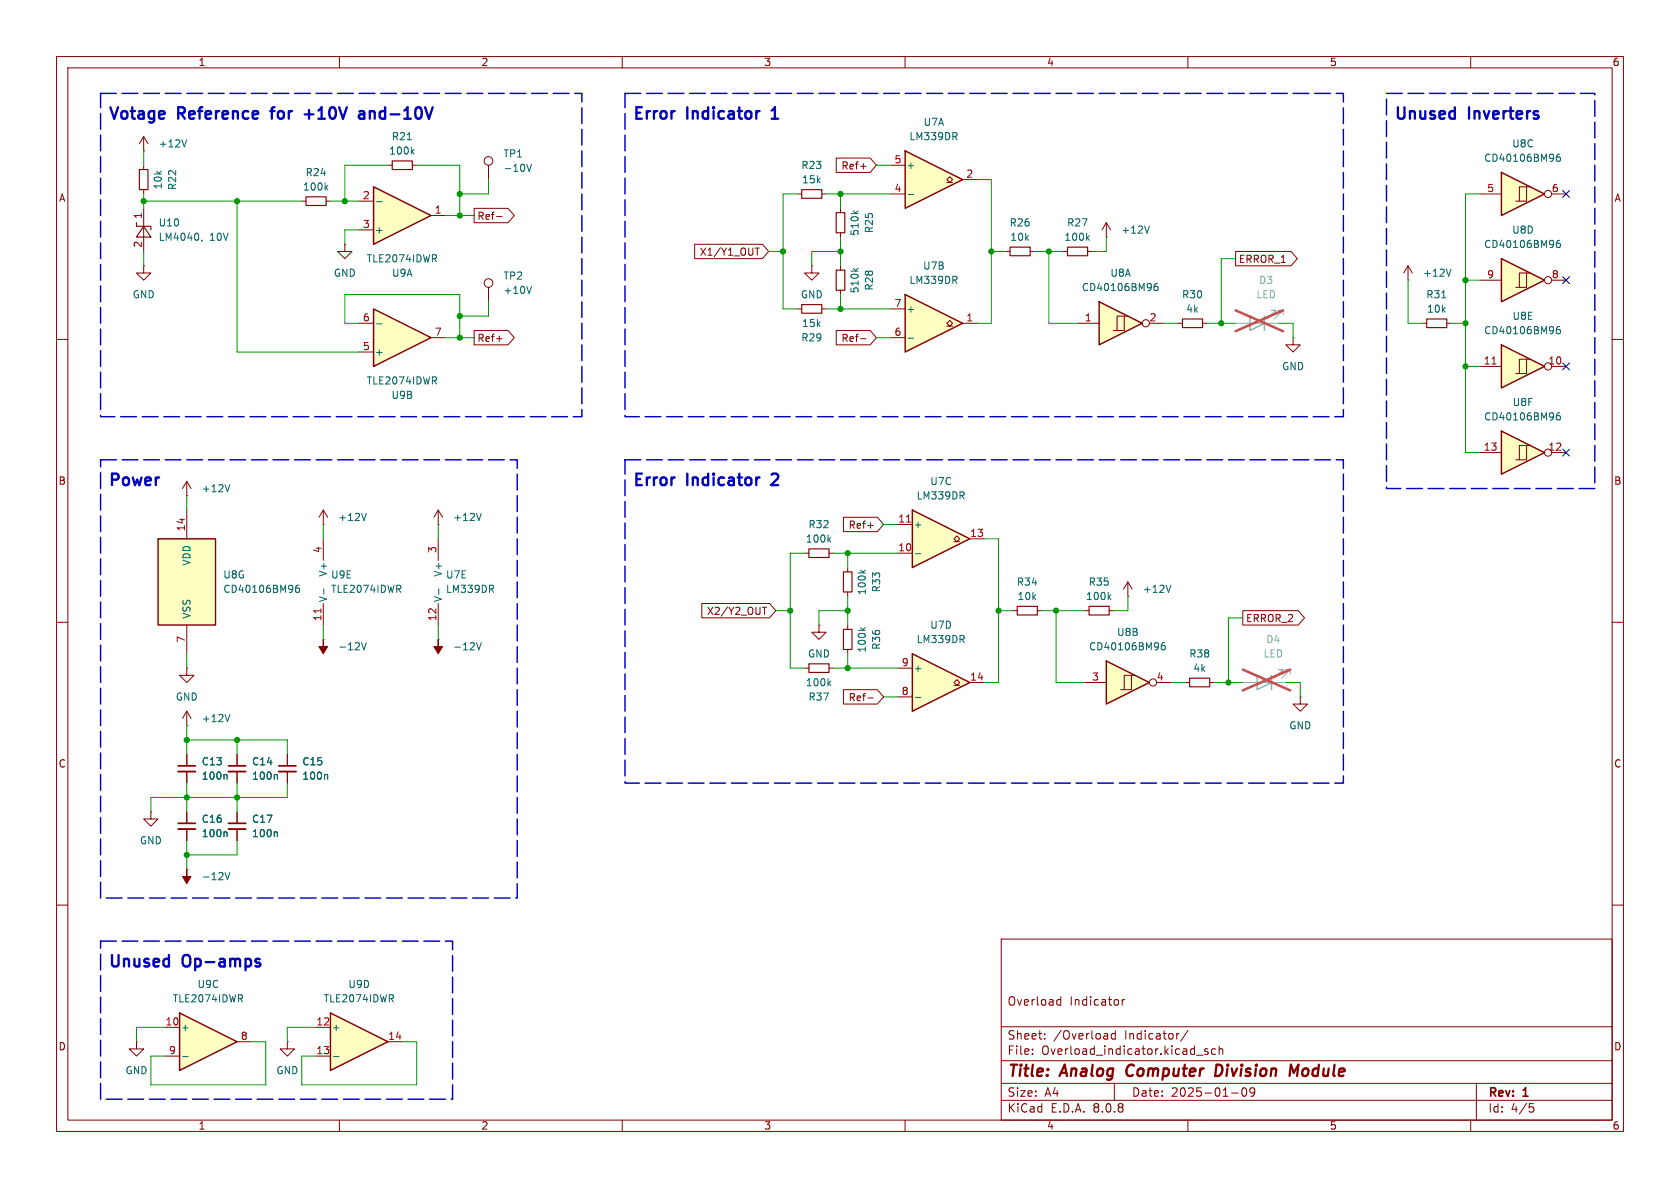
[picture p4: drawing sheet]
<svg xmlns="http://www.w3.org/2000/svg" width="297mm" height="210mm" viewBox="0 0 297 210" stroke-linecap="round" stroke-linejoin="round" font-family="sans-serif">
<g fill="none" stroke="#840000" stroke-width=".18">
<path d="M10 10h277v190h-277zM12 12h273v186h-273zM60 10v2M110 10v2M160 10v2M210 10v2M260 10v2M10 60h2M285 60h2M10 110h2M285 110h2M10 160h2"/>
<path d="M177 166h108v32h-108zM187 177.6h.5M187 176.8h.5M187.5 176.2v1.5M198.4 176.7v1M198.8 176.7l-.3 .1-.1 .2M285 160h2M60 198v2M110 198v2M160 198v2M177 194.5h108M177 191.5h108"/>
<path d="M177 187.5h108M177 181.5h108M182.5 186.3v.1M182.5 185.5v.1M184.7 183.6v.1M184.7 182.8v.1M197 191.5v3M197.2 182.2v1.5M197.2 182.8l-.5-.1-.2 .3v.4l.1 .2h.6M208.5 182.7l-.3 .1M210 198v2M210 182.1l-1.3 2"/>
<path d="M211.5 186.5h1.2M213.5 185.5l-.3-.1-.2 .2v.2l.5 .2v.3h-.5M214.9 185.5l-.4-.1-.3 .3v.4l.1 .2h.6M215.5 185.5l.2-.1 .4 .1 .1 .9M215.5 184.9v1.5M217.7 193.2h1.2M219.7 192.4l.2-.1a.81 .81 0 0 1 .6 .6 .81 .81 0 0 1-.3 .8l-.2 .1a.81 .81 0 0 1-.3-1.4zM221.8 192.9l-.3 .3h-.3l-.2-.3 .1-.5 .4-.1 .2 .1a.99 .99 0 0 1-.3 1.4h-.3M260 198v2M261 191.5v6.5M270.4 195.1h.7M270.5 195.7h.4l.3 .3-.2 .5-.5 .1"/>
</g>
<path d="M199.4 188.5a1.27 1.27 0 0 0 0 1.6M215.8 188.3l-.7-.1-.3 2h.5l.5-.3M228.2 188.2l.5 1.4 .9-1.4-.3 2" fill="none" stroke="#840000" stroke-width=".4"/>
<path d="M58.4 179.1l10.2 5.1-10.2 5z" fill="#ffffc2"/>
<path d="M58.4 179.1l10.2 5.1-10.2 5z" fill="none" stroke="#840000" stroke-width=".25"/>
<path d="M248.9 49.5h.1M248.9 47l-.7 1.3M248.9 47v2.5M248.9 47l.8 1.3M55.9 181.6h2.5M55.9 186.7h2.5M68.6 184.2h2.5" fill="none" stroke="#840000" stroke-width=".18"/>
<path d="M256.5 47.6l-.4 1.2M58.9 186.8h1" fill="none" stroke="#006464" stroke-width=".18"/>
<path d="M265.4 61l7.6 3.8-7.6 3.8z" fill="#ffffc2"/>
<g fill="none" stroke="#840000" stroke-width=".18">
<path d="M261.6 64.8h3.8M269.9 63.5h-1.3v2.5M270.5 63.5h-.6v2.5h-1.9M274.3 64.8h2.6"/>
<circle cx="273.7" cy="64.8" r=".63"/>
</g>
<path d="M265.4 61l7.6 3.8-7.6 3.8z" fill="none" stroke="#840000" stroke-width=".25"/>
<path d="M263.8 64.4h.7" fill="none" stroke="#a90000" stroke-width=".18"/>
<path d="M275.7 57.7l-.3 .1a.86 .86 0 0 0 0 1.2l.4-.1 .1-.4-.3-.3-.3 .1-.2 .2" fill="none" stroke="#006464" stroke-width=".18"/>
<path d="M265.4 76.2l7.6 3.8-7.6 3.8z" fill="#ffffc2"/>
<g fill="none" stroke="#840000" stroke-width=".18">
<path d="M251.5 57.2h.7M255.8 57.2h.7M269.9 78.7h-1.3v2.6M270.5 78.7h-.6v2.6h-1.9M261.6 80h3.8M274.3 80h2.6"/>
<circle cx="273.7" cy="80" r=".63"/>
</g>
<path d="M265.4 76.2l7.6 3.8-7.6 3.8z" fill="none" stroke="#840000" stroke-width=".25"/>
<path d="M254.9 52.6h.7M275.7 73h-.3a.86 .86 0 0 0 0 1.2l.4-.1 .1-.4-.3-.2h-.2l-.3 .2" fill="none" stroke="#006464" stroke-width=".18"/>
<path d="M252.2 56.4h3.6v1.5h-3.6z" fill="none" stroke="#840000" stroke-width=".2"/>
<path d="M265.4 30.5l7.6 3.8-7.6 3.8z" fill="#ffffc2"/>
<g fill="none" stroke="#840000" stroke-width=".18">
<path d="M261.6 34.3h3.8M269.9 33h-1.3v2.6M270.5 33h-.6v2.6h-1.9M274.3 34.3h2.6"/>
<circle cx="273.7" cy="34.3" r=".63"/>
</g>
<path d="M265.4 30.5l7.6 3.8-7.6 3.8z" fill="none" stroke="#840000" stroke-width=".25"/>
<path d="M275.7 27.2l-.3 .1a.86 .86 0 0 0 0 1.2l.4-.1 .1-.4-.3-.3-.3 .1-.2 .2" fill="none" stroke="#006464" stroke-width=".18"/>
<path d="M265.4 45.7l7.6 3.8-7.6 3.8z" fill="#ffffc2"/>
<g fill="none" stroke="#840000" stroke-width=".18">
<path d="M261.6 49.5h3.8M269.9 48.3h-1.3v2.5M270.5 48.3h-.6v2.5h-1.9M274.3 49.5h2.6M24.1 184.2v1.2h1.3l-1.3 1.3-1.2-1.3h1.2M24.1 184.2h.1"/>
<circle cx="273.7" cy="49.5" r=".63"/>
</g>
<path d="M265.4 45.7l7.6 3.8-7.6 3.8z" fill="none" stroke="#840000" stroke-width=".25"/>
<path d="M275.7 42.5l-.3 .1a.86 .86 0 0 0 0 1.2l.4-.2 .1-.4-.3-.2h-.3l-.2 .2" fill="none" stroke="#006464" stroke-width=".18"/>
<path d="M31.7 179.1l10.2 5.1-10.2 5z" fill="#ffffc2"/>
<path d="M31.7 179.1l10.2 5.1-10.2 5z" fill="none" stroke="#840000" stroke-width=".25"/>
<path d="M77.5 92.7h.1M77.5 90.2l-.8 1.2M77.5 90.2v2.5M77.5 90.2l.7 1.2M29.2 181.6h2.5M29.2 186.7h2.5M41.9 184.2h2.5M50.8 184.2v1.2h1.3l-1.3 1.3-1.3-1.3h1.3M50.8 184.2h.1" fill="none" stroke="#840000" stroke-width=".18"/>
<path d="M85.1 90.7l-.4 1.3M32.3 186.8h.9" fill="none" stroke="#006464" stroke-width=".18"/>
<path d="M161.3 115.6l10.1 5.1-10.1 5z" fill="#ffffc2"/>
<path d="M161.3 115.6l10.1 5.1-10.1 5z" fill="none" stroke="#840000" stroke-width=".25"/>
<path d="M158.7 118.1h2.6M158.7 123.2h2.6M168.7 121.2h.5l-.5-.5 .5-.6 .5 .6-.5 .5h.5M171.4 120.7h2.6M209.5 120.7h.8M213.9 120.7h.7M229.9 123.2v1.3h1.2l-1.2 1.2-1.3-1.2h1.3M229.9 123.2h.1M41.9 143.5v2M41.9 146.6v2" fill="none" stroke="#840000" stroke-width=".18"/>
<path d="M161.8 123.3h1M48.9 147.1l.1 .1v.7" fill="none" stroke="#006464" stroke-width=".18"/>
<path d="M40.4 146.6h3" fill="none" stroke="#840000" stroke-width=".33"/>
<path d="M40.4 145.5h3" fill="none" stroke="#840000" stroke-width=".3"/>
<path d="M210.3 119.9h3.6v1.5h-3.6z" fill="none" stroke="#840000" stroke-width=".2"/>
<path d="M195.6 116.8l7.6 3.9-7.6 3.8z" fill="#ffffc2"/>
<g fill="none" stroke="#840000" stroke-width=".18">
<path d="M200 119.4h-1.2v2.5M200.7 119.4h-.7v2.5h-1.9M191.8 120.7h3.8M204.5 120.7h2.5M26.7 143.5v1.3h1.2l-1.2 1.3-1.3-1.3h1.3M26.7 143.5h.1M33 153.7h.1M33 143.5v2M33 146.6v2"/>
<circle cx="203.8" cy="120.6" r=".63"/>
</g>
<path d="M195.6 116.8l7.6 3.9-7.6 3.8z" fill="none" stroke="#840000" stroke-width=".25"/>
<path d="M205.9 113.6l-.4 .1a.86 .86 0 0 0 0 1.2l.5-.1v-.5l-.2-.2-.4 .1-.1 .1M39.8 154.2l.4 1.3 .4-1.3M40 147.1l.1 .1v.7" fill="none" stroke="#006464" stroke-width=".18"/>
<path d="M222.2 119.4l2.6 1.3-2.6 1.2zM224.8 119.4v2.5" fill="none" stroke="#9c9b98" stroke-width=".25"/>
<path d="M226.8 119.1v-.7h-.7h.7l-1.5 1.5M228.1 119.1v-.7h-.8h.8l-1.5 1.5M219.7 120.7h7.6" fill="none" stroke="#9c9b98" stroke-width=".18"/>
<path d="M219.7 118.4l8.4 3.6M228.1 118.4l-8.4 3.6" fill="none" stroke="#e65255" stroke-width=".46"/>
<path d="M33 153.7v1.2h.8l-.8 1.3-.7-1.3h.7z" fill="#840000" stroke="#840000" stroke-width=".18"/>
<path d="M31.5 146.6h3" fill="none" stroke="#840000" stroke-width=".33"/>
<path d="M31.5 145.5h3" fill="none" stroke="#840000" stroke-width=".3"/>
<path d="M27.9 95.3h10.2v15.2h-10.2z" fill="#ffffc2"/>
<path d="M27.9 95.3h10.2v15.2h-10.2z" fill="none" stroke="#840000" stroke-width=".25"/>
<path d="M208.3 57.2h.7M212.6 57.2h.8M33 90.2v5.1M33 110.5v5.1" fill="none" stroke="#840000" stroke-width=".18"/>
<path d="M52.8 103.4l-.3 .1a.86 .86 0 0 0 0 1.2l.4-.1 .1-.4-.3-.3h-.2l-.3 .3" fill="none" stroke="#006464" stroke-width=".18"/>
<path d="M209 56.4h3.6v1.5h-3.6z" fill="none" stroke="#840000" stroke-width=".2"/>
<path d="M194.3 53.3l7.6 3.9-7.6 3.8z" fill="#ffffc2"/>
<g fill="none" stroke="#840000" stroke-width=".18">
<path d="M25.4 36.8v7.7M25.4 29.2v.8M25.4 33.5v.8M53.3 35.6h.8M57.7 35.6h.7M195.6 39.4l-.8 1.2M195.6 39.4v2.5M195.6 39.4l.7 1.2M25.4 47v1.3h1.3l-1.3 1.2-1.3-1.2h1.3M25.4 47h.1M61 43.2v1.3h1.2l-1.2 1.2-1.3-1.2h1.3M61 43.2h.1"/>
<path d="M177.8 44.5h.8M182.1 44.5h.8M190.5 57.2h3.8M195.6 41.9h.1M198.8 55.9h-1.3v2.5M199.4 55.9h-.6v2.5h-2M203.2 57.2h2.5M33 87.6h.1M33 85.1l-.7 1.3M33 85.1v2.5M33 85.1l.8 1.3M57.1 92.7h.1"/>
<path d="M57.1 90.2v2.5M57.1 95.3v3.8M57.1 90.2l-.7 1.2M57.1 90.2l.8 1.2M77.5 95.3v3.8M142.2 97.8h.8M146.6 97.8h.7M33 118.1v1.3h1.3l-1.3 1.3-1.3-1.3h1.3M33 118.1h.1M57.1 113h.1M57.1 106.7v3.8M77.5 113h.1"/>
<path d="M77.5 106.7v3.8M142.2 118.1h.8M144.8 110.5v1.3h1.2l-1.2 1.2-1.3-1.2h1.3M144.8 110.5h.1M146.6 118.1h.7M179.1 108h.7M183.4 108h.7M191.8 108h.7M196.1 108h.7M199.4 105.4h.1M199.4 102.9l-.8 1.2M199.4 102.9v2.5"/>
<path d="M199.4 102.9l.8 1.2M33 128.3h.1M33 125.7v2.6M33 133.4v2M33 136.4v2M33 125.7l-.7 1.3M33 125.7l.8 1.3M41.9 133.4v2M41.9 136.4v2M50.8 133.4v2M50.8 136.4v2"/>
<circle cx="202.6" cy="57.1" r=".63"/>
</g>
<path d="M194.3 53.3l7.6 3.9-7.6 3.8z" fill="none" stroke="#840000" stroke-width=".25"/>
<g fill="none" stroke="#006464" stroke-width=".18">
<path d="M57.6 33.1l.4 .5M58 32.8l-.5 .4M203.2 39.9l-.4 1.3M35.7 42.4l-.1 .3M204.6 50.1l-.3 .1a.86 .86 0 0 0 0 1.2l.4-.1v-.5l-.2-.2h-.2l-.3 .2M40.6 85.7l-.4 1.2M64.8 90.7l-.5 1.3M146.5 95.3l.4 .5M146.9 95l-.5 .5M57.2 104.1v1M63.9 113.6l.4 1.3 .5-1.3M77.6 104.1v1"/>
<path d="M84.2 113.6l.5 1.3 .4-1.3M196 105.5l.4 .5M196.4 105.1l-.5 .5M207 103.4l-.4 1.3M40 136.9l.1 .2v.6M40.6 126.3l-.4 1.3M48.9 136.9l.1 .2v.6M57.7 136.9l.2 .2v.6M146.5 120.7l.4 .5M146.9 120.4l-.5 .5"/>
</g>
<path d="M24.1 39.4v.6h2.6v.6M24.6 30h1.6v3.5h-1.6zM54.1 34.8h3.6v1.5h-3.6zM25.4 40l1.3 1.9h-2.6zM178.6 43.7h3.5v1.5h-3.5zM143 97h3.6v1.6h-3.6zM143 117.3h3.6v1.6h-3.6zM179.8 107.2h3.6v1.5h-3.6zM192.5 107.2h3.6v1.5h-3.6z" fill="none" stroke="#840000" stroke-width=".2"/>
<path d="M221 55.9l2.5 1.3-2.5 1.2zM223.5 55.9v2.5" fill="none" stroke="#9c9b98" stroke-width=".25"/>
<path d="M218.4 57.2h7.7M225.6 55.6v-.7h-.8h.8l-1.6 1.5M226.8 55.6v-.7h-.7h.7l-1.5 1.5" fill="none" stroke="#9c9b98" stroke-width=".18"/>
<path d="M218.4 54.9l8.4 3.6M226.8 54.9l-8.4 3.6" fill="none" stroke="#e65255" stroke-width=".46"/>
<path d="M31.5 136.4h3M40.4 136.4h3M49.3 136.4h3" fill="none" stroke="#840000" stroke-width=".33"/>
<path d="M31.5 135.4h3M40.4 135.4h3M49.3 135.4h3" fill="none" stroke="#840000" stroke-width=".3"/>
<path d="M56.7 107.6v.7" fill="none" stroke="#a90000" stroke-width=".18"/>
<g fill="#840000" stroke="#840000" stroke-width=".18">
<path d="M77.5 113v1.3h.7l-.7 1.3-.8-1.3h.8z"/>
<path d="M57.1 113v1.3h.8l-.8 1.3-.7-1.3h.7z"/>
</g>
<path d="M161.3 90.2l10.1 5.1-10.1 5z" fill="#ffffc2"/>
<path d="M161.3 90.2l10.1 5.1-10.1 5z" fill="none" stroke="#840000" stroke-width=".25"/>
<path d="M158.7 97.8h2.6M158.7 92.7h2.6M168.7 95.8h.5l-.5-.5 .5-.6 .5 .6-.5 .5h.5M171.4 95.3h2.6M149.9 110.5v.8M149.9 114.8v.8" fill="none" stroke="#840000" stroke-width=".18"/>
<path d="M161.8 97.9h1M152.1 110.9l.5 .5M153 110.9l-.5 .4" fill="none" stroke="#006464" stroke-width=".18"/>
<path d="M160.3 92.3h.7" fill="none" stroke="#a90000" stroke-width=".18"/>
<path d="M149.1 111.3h1.5v3.5h-1.5z" fill="none" stroke="#840000" stroke-width=".2"/>
<path d="M160 52.1l10.2 5.1-10.2 5z" fill="#ffffc2"/>
<path d="M160 52.1l10.2 5.1-10.2 5z" fill="none" stroke="#840000" stroke-width=".25"/>
<path d="M157.5 59.7h2.5M157.5 54.6h2.5M167.4 57.7h.5l-.5-.5 .5-.6 .5 .6-.5 .5h.5M170.2 57.2h2.5" fill="none" stroke="#840000" stroke-width=".18"/>
<path d="M160.5 59.8h1" fill="none" stroke="#006464" stroke-width=".18"/>
<path d="M160 26.7l10.2 5.1-10.2 5z" fill="#ffffc2"/>
<path d="M160 26.7l10.2 5.1-10.2 5z" fill="none" stroke="#840000" stroke-width=".25"/>
<g fill="none" stroke="#840000" stroke-width=".18">
<path d="M141 34.3h.7M145.3 34.3h.7M148.6 36.8v.8M157.5 34.3h2.5M157.5 29.2h2.5M167.4 32.3h.5l-.5-.5 .5-.6 .5 .6-.5 .5h.5M170.2 31.8h2.5M86.4 50.8v2.5M141 54.6h.7M143.5 47v1.3h1.3l-1.3 1.2-1.3-1.2h1.3M143.5 47h.1M145.3 54.6h.7"/>
<path d="M148.6 41.1v.8M148.6 47v.8M148.6 51.3v.8M149.9 100.3v.8M149.9 104.6v.8"/>
<circle cx="86.4" cy="50" r=".76"/>
</g>
<path d="M150.9 37.3l.4 .5M151.7 37.3l-.5 .3M160.5 34.4h1M94 50.6l-.5 1.3M150.9 47.4l.4 .5M151.7 47.4l-.5 .4M152.1 100.8l.5 .5M153 100.8l-.5 .3" fill="none" stroke="#006464" stroke-width=".18"/>
<path d="M141.7 33.5h3.6v1.6h-3.6zM147.8 37.6h1.6v3.5h-1.6zM141.7 53.8h3.6v1.6h-3.6zM147.8 47.8h1.6v3.5h-1.6zM149.1 101.1h1.5v3.5h-1.5z" fill="none" stroke="#840000" stroke-width=".2"/>
<path d="M66 33l10.2 5.1-10.2 5.1z" fill="#ffffc2"/>
<path d="M66 33l10.2 5.1-10.2 5.1z" fill="none" stroke="#840000" stroke-width=".25"/>
<g fill="none" stroke="#840000" stroke-width=".18">
<path d="M63.5 35.6h2.5M76.2 38.1h2.5M86.4 29.2v2.6M63.5 40.6h2.5"/>
<circle cx="86.4" cy="28.4" r=".76"/>
</g>
<path d="M66.6 35.7h.9M93.1 29l.4 1.3 .5-1.3" fill="none" stroke="#006464" stroke-width=".18"/>
<path d="M66 54.6l10.2 5.1-10.2 5.1z" fill="#ffffc2"/>
<path d="M66 54.6l10.2 5.1-10.2 5.1z" fill="none" stroke="#840000" stroke-width=".25"/>
<g fill="none" stroke="#840000" stroke-width=".18">
<path d="M25.4 26.7h.1M25.4 24.1l-.8 1.3M25.4 24.1v2.6M25.4 24.1l.8 1.3M68.6 29.2h.7M72.9 29.2h.8M83.8 36.8h6l1.1 1.3-1.1 1.3h-6zM87.8 38.3h1M147.8 27.9h6l1.1 1.3-1.1 1.3h-6zM152.1 29.4h1M63.5 57.2h2.5M76.2 59.7h2.5"/>
<path d="M83.8 58.4h6l1.1 1.3-1.1 1.3h-6zM87.8 59.9h1M122.8 43.2h12l1.1 1.3-1.1 1.2h-12zM133.5 43.9h.7M133.9 43.9v1.2M147.8 58.4h6l1.1 1.3-1.1 1.3h-6zM152.1 59.9h1M188 44.5h.7M192.3 44.5h.7M218.4 44.4h9.8l1.2 1.3-1.2 1.3h-9.8zM228.6 59.7v1.3h1.3l-1.3 1.2-1.3-1.2h1.3M228.6 59.7h.1"/>
<path d="M63.5 62.2h2.5M149.1 91.4h6l1.1 1.3-1.1 1.3h-6zM153.4 92.9h1M124.1 106.7h11.9l1.2 1.3-1.2 1.2h-11.9zM134.8 107.4h.7M135.1 107.4v1.2M219.7 107.9h9.8l1.1 1.3-1.1 1.3h-9.8zM33 133.4v2M33 136.4v2M41.9 133.4v2M41.9 136.4v2M50.8 133.4v2"/>
<path d="M50.8 136.4v2M149.1 121.9h6l1.1 1.3-1.1 1.3h-6zM153.4 123.4h1M33 143.5v2M33 146.6v2M41.9 143.5v2M41.9 146.6v2"/>
</g>
<path d="M33 24.7l-.4 1.3M72 24.7h.7M72.8 26.8l.4 .4M73.2 26.4l-.5 .5M66.6 57.2h.9M192.2 42l.4 .5M192.6 41.6l-.5 .5M40 136.9l.1 .2v.6M48.9 136.9l.1 .2v.6M57.7 136.9l.2 .2v.6M40 147.1l.1 .1v.7M48.9 147.1l.1 .1v.7" fill="none" stroke="#006464" stroke-width=".18"/>
<path d="M69.3 28.4h3.6v1.6h-3.6zM188.7 43.7h3.6v1.5h-3.6z" fill="none" stroke="#840000" stroke-width=".2"/>
<path d="M47.8 19.6h.7M54.6 19.4v1.6M63.5 19.7l.2-.1 .6 .1 .1 1.3M136.6 19.4l-.2 .1M53.9 20.2h1.5M64.4 20.1l-.7 .1a.4 .4 0 0 0-.3 .4 .4 .4 0 0 0 .3 .4l.7-.1M136.4 21h1.2M136.5 83.8l-.1 .1M137.5 84.6l-1.2 1.2h1.3M45.4 170.2l.5 .1 .1 .3-.3 .2h-.4M45.4 169.5l.5 .1" fill="none" stroke="#0000c2" stroke-width=".41"/>
<path d="M17.8 16.5h85.1v57.2h-85.1zM110.5 16.5h127v57.2h-127zM245.1 16.5h36.8v69.9h-36.8zM17.8 81.3h73.6v77.5h-73.6zM110.5 81.3h127v57.1h-127zM17.8 166.4h62.2v27.9h-62.2z" fill="none" stroke="#0000c2" stroke-width=".25" stroke-dasharray="2.8 1"/>
<g fill="none" stroke="#009600" stroke-width=".18">
<path d="M25.4 35.6h27.9M25.4 26.7v2.5M25.4 34.3v2.5M41.9 35.6v26.6h21.6M58.4 35.6h5.1M68.6 29.2h-7.6v6.4M73.7 29.2h7.6v8.9M78.7 38.1h5.1M86.4 31.8v2.5h-5.1M141 34.3h-2.6v20.3h2.6M146 34.3h11.5M148.6 34.3v2.5"/>
<path d="M154.9 29.2h2.6M172.7 31.8h2.6v25.4h-2.6M261.6 34.3h-2.5v45.7h2.5M25.4 44.5v2.5M63.5 57.2h-2.5v-5.1h20.3v7.6M63.5 40.6h-2.5v2.6M78.7 59.7h5.1M86.4 53.3v2.6h-5.1M135.9 44.5h2.5M146 54.6h11.5M148.6 41.9v5.1M148.6 52.1v2.5"/>
<path d="M148.6 44.5h-5.1v2.5M154.9 59.7h2.6M175.3 44.5h2.5M182.9 44.5h5.1M185.4 44.5v12.7h5.1M195.6 41.9v2.6h-2.6M205.7 57.2h2.6M213.4 57.2h5M218.4 45.7h-2.5v11.5M226.1 57.2h2.5v2.5M248.9 49.5v7.7h2.6M256.5 57.2h2.6"/>
<path d="M259.1 49.5h2.5M259.1 64.8h2.5M33 87.6v2.6M57.1 92.7v2.6M77.5 92.7v2.6M142.2 97.8h-2.5v20.3h2.5M147.3 97.8h11.4M149.9 97.8v2.5M156.2 92.7h2.5M174 95.3h2.5v25.4h-2.5M33 115.6v2.5M57.1 110.5v2.5"/>
<path d="M77.5 110.5v2.5M137.2 108h2.5M147.3 118.1h11.4M149.9 108h-5.1v2.5M149.9 105.4v5.1M149.9 115.6v2.5M176.5 108h2.6M184.1 108h7.7M186.7 108v12.7h5.1M199.4 105.4v2.6h-2.6M219.7 109.2h-2.5v11.5M33 128.3v5.1"/>
<path d="M33 138.4v5.1M33 130.8h17.8v2.6M41.9 130.8v2.6M41.9 138.4v5.1M50.8 138.4v2.6h-24.1v2.5M156.2 123.2h2.5M207 120.7h2.5M214.6 120.7h5.1M227.3 120.7h2.6v2.5M33 148.6v5.1M41.9 148.6v2.5h-8.9M29.2 181.6h-5.1v2.6"/>
<path d="M44.4 184.2h2.6v7.6h-20.3v-5.1h2.5M55.9 181.6h-5.1v2.6M71.1 184.2h2.6v7.6h-20.4v-5.1h2.6"/>
</g>
<path d="M276.3 33.7l1.2 1.2M277.5 33.7l-1.2 1.2M276.3 48.9l1.2 1.2M277.5 48.9l-1.2 1.2M276.3 64.2l1.2 1.2M276.3 79.4l1.2 1.2M277.5 64.2l-1.2 1.2M277.5 79.4l-1.2 1.2" fill="none" stroke="#000084" stroke-width=".18"/>
<g fill="#009600" stroke="#009600" stroke-width=".18">
<circle cx="61" cy="35.6" r=".46"/>
<circle cx="41.9" cy="35.6" r=".46"/>
<circle cx="25.4" cy="35.6" r=".46"/>
<circle cx="81.3" cy="38.1" r=".46"/>
<circle cx="81.3" cy="34.3" r=".46"/>
<circle cx="139.7" cy="108" r=".46"/>
<circle cx="81.3" cy="59.7" r=".46"/>
<circle cx="81.3" cy="55.9" r=".46"/>
<circle cx="138.4" cy="44.5" r=".46"/>
<circle cx="33" cy="151.1" r=".46"/>
<circle cx="33" cy="130.8" r=".46"/>
<circle cx="33" cy="141" r=".46"/>
<circle cx="41.9" cy="141" r=".46"/>
<circle cx="41.9" cy="130.8" r=".46"/>
<circle cx="186.7" cy="108" r=".46"/>
<circle cx="176.5" cy="108" r=".46"/>
<circle cx="217.2" cy="120.7" r=".46"/>
<circle cx="215.9" cy="57.2" r=".46"/>
<circle cx="149.9" cy="97.8" r=".46"/>
<circle cx="149.9" cy="108" r=".46"/>
<circle cx="148.6" cy="54.6" r=".46"/>
<circle cx="149.9" cy="118.1" r=".46"/>
<circle cx="148.6" cy="34.3" r=".46"/>
<circle cx="148.6" cy="44.5" r=".46"/>
<circle cx="185.4" cy="44.5" r=".46"/>
<circle cx="175.3" cy="44.5" r=".46"/>
<circle cx="259.1" cy="64.8" r=".46"/>
<circle cx="259.1" cy="49.5" r=".46"/>
<circle cx="259.1" cy="57.2" r=".46"/>
</g>
<g font-size="2.8" fill="#0000c2">
<text x="19" y="21.7">Votage</text>
<text x="31.6" y="21.7">Reference</text>
<text x="48.9" y="21.7">for</text>
<text x="55.5" y="21.7">+10V</text>
<text x="66" y="21.7">and-10V</text>
<text x="111.8" y="21.7">Error</text>
<text x="121.6" y="21.7">Indicator</text>
<text x="137.4" y="21.7">1</text>
<text x="246.4" y="21.7">Unused</text>
<text x="259.8" y="21.7">Inverters</text>
<text x="19" y="86.5">Power</text>
<text x="111.8" y="86.5">Error</text>
<text x="121.6" y="86.5">Indicator</text>
<text x="137.4" y="86.5">2</text>
<text x="19" y="171.6">Unused</text>
<text x="32.4" y="171.6">Op-amps</text>
</g>
<g font-size="2.8" fill="#840000">
<text x="178" y="190.9">Title:</text>
<text x="187.7" y="190.9">Analog</text>
<text x="200" y="190.9">Computer</text>
<text x="216.5" y="190.9">Division</text>
<text x="230.4" y="190.9">Module</text>
</g>
<g font-size="2.1" fill="#840000">
<text x="178" y="178">Overload</text>
<text x="189.1" y="178">Indicator</text>
<text x="178" y="184">Sheet:</text>
<text x="186.2" y="184">/Overload</text>
<text x="198.9" y="184">Indicator/</text>
<text x="178" y="186.7">File:</text>
<text x="184.1" y="186.7">Overload_indicator.kicad_sch</text>
<text x="178" y="196.9">KiCad</text>
<text x="178" y="194.1">Size:</text>
<text x="184.7" y="194.1">A4</text>
<text x="185.7" y="196.9">E.D.A.</text>
<text x="193.3" y="196.9">8.0.8</text>
<text x="200" y="194.1">Date:</text>
<text x="207" y="194.1">2025-01-09</text>
<text x="263" y="194.3">Rev:</text>
<text x="263" y="196.9">Id:</text>
<text x="267.1" y="196.9">4/5</text>
<text x="269.4" y="194.3">1</text>
</g>
<g font-size="1.8" fill="#840000">
<text x="35" y="11.9">1</text>
<text x="85" y="11.9">2</text>
<text x="135" y="11.9">3</text>
<text x="185" y="11.9">4</text>
<text x="235" y="11.9">5</text>
<text x="285" y="11.9">6</text>
<text x="10.3" y="35.9">A</text>
<text x="148.7" y="30.2">Ref+</text>
<text x="285.3" y="35.9">A</text>
<text x="84.3" y="39.1">Ref-</text>
<text x="123.6" y="45.4">X1/Y1_OUT</text>
<text x="218.9" y="46.7">ERROR_1</text>
<text x="84.3" y="60.6">Ref+</text>
<text x="148.7" y="60.6">Ref-</text>
<text x="10.3" y="85.9">B</text>
<text x="285.3" y="85.9">B</text>
<text x="149.9" y="93.7">Ref+</text>
<text x="124.9" y="108.9">X2/Y2_OUT</text>
<text x="220.2" y="110.2">ERROR_2</text>
<text x="149.9" y="124.1">Ref-</text>
<text x="10.3" y="135.9">C</text>
<text x="285.3" y="135.9">C</text>
<text x="10.3" y="185.9">D</text>
<text x="285.3" y="185.9">D</text>
<text x="35" y="199.9">1</text>
<text x="85" y="199.9">2</text>
<text x="135" y="199.9">3</text>
<text x="185" y="199.9">4</text>
<text x="235" y="199.9">5</text>
<text x="285" y="199.9">6</text>
</g>
<g font-size="1.8" fill="#006464">
<text x="163.2" y="22.5">U7A</text>
<text x="27.9" y="26.3">+12V</text>
<text x="68.7" y="27.5">100k</text>
<text x="69.2" y="25">R21</text>
<text x="88.9" y="28">TP1</text>
<text x="160.7" y="25">LM339DR</text>
<text x="262.3" y="28.8">CD40106BM96</text>
<text x="267.2" y="26.3">U8C</text>
<text x="28.8" y="33.6" transform="rotate(-90 28.8 33.6)">10k</text>
<text x="31.3" y="33.7" transform="rotate(-90 31.3 33.7)">R22</text>
<text x="53.5" y="33.9">100k</text>
<text x="53.9" y="31.3">R24</text>
<text x="88.9" y="30.6">-10V</text>
<text x="141.6" y="30.1">R23</text>
<text x="141.7" y="32.6">15k</text>
<text x="160.1" y="30.1">+</text>
<text x="27.9" y="40.2">U10</text>
<text x="66.2" y="41.5">+</text>
<text x="152" y="41.8" transform="rotate(-90 152 41.8)">510k</text>
<text x="154.5" y="41.3" transform="rotate(-90 154.5 41.3)">R25</text>
<text x="178.4" y="40.2">R26</text>
<text x="188.6" y="40.2">R27</text>
<text x="198.1" y="41.5">+12V</text>
<text x="267.2" y="41.5">U8D</text>
<text x="27.9" y="42.8">LM4040,</text>
<text x="37" y="42.8">10V</text>
<text x="64.7" y="46.6">TLE2074IDWR</text>
<text x="163.1" y="47.9">U7B</text>
<text x="178.5" y="42.8">10k</text>
<text x="188.1" y="42.8">100k</text>
<text x="262.3" y="44">CD40106BM96</text>
<text x="23.4" y="52.9">GND</text>
<text x="58.9" y="49.1">GND</text>
<text x="69.2" y="49.1">U9A</text>
<text x="88.9" y="49.6">TP2</text>
<text x="88.9" y="52.2">+10V</text>
<text x="141.5" y="52.9">GND</text>
<text x="152" y="52" transform="rotate(-90 152 52)">510k</text>
<text x="154.5" y="51.5" transform="rotate(-90 154.5 51.5)">R28</text>
<text x="160.7" y="50.4">LM339DR</text>
<text x="191.2" y="51.7">CD40106BM96</text>
<text x="196.2" y="49.1">U8A</text>
<text x="208.9" y="52.9">R30</text>
<text x="251.5" y="49.1">+12V</text>
<text x="252.1" y="52.9">R31</text>
<text x="141.7" y="58">15k</text>
<text x="160.1" y="55.5">+</text>
<text x="209.6" y="55.5">4k</text>
<text x="252.2" y="55.5">10k</text>
<text x="262.3" y="59.3">CD40106BM96</text>
<text x="267.3" y="56.7">U8E</text>
<text x="66.2" y="63.1">+</text>
<text x="141.6" y="60.6">R29</text>
<text x="226.6" y="65.6">GND</text>
<text x="64.7" y="68.2">TLE2074IDWR</text>
<text x="69.1" y="70.7">U9B</text>
<text x="267.3" y="72">U8F</text>
<text x="262.3" y="74.5">CD40106BM96</text>
<text x="35.6" y="87.2">+12V</text>
<text x="161.9" y="88.5">LM339DR</text>
<text x="164.4" y="86">U7C</text>
<text x="59.7" y="92.3">+12V</text>
<text x="80" y="92.3">+12V</text>
<text x="142.8" y="93.6">R32</text>
<text x="161.4" y="93.6">+</text>
<text x="33.9" y="100.1" transform="rotate(-90 33.9 100.1)">VDD</text>
<text x="142.4" y="96.1">100k</text>
<text x="39.4" y="105">CD40106BM96</text>
<text x="39.4" y="102.5">U8G</text>
<text x="58" y="106.6" transform="rotate(-90 58 106.6)">V-</text>
<text x="58" y="102.1" transform="rotate(-90 58 102.1)">V+</text>
<text x="58.4" y="105">TLE2074IDWR</text>
<text x="58.4" y="102.5">U9E</text>
<text x="78.3" y="106.6" transform="rotate(-90 78.3 106.6)">V-</text>
<text x="78.3" y="102.1" transform="rotate(-90 78.3 102.1)">V+</text>
<text x="78.7" y="102.5">U7E</text>
<text x="78.7" y="105">LM339DR</text>
<text x="153.3" y="105.3" transform="rotate(-90 153.3 105.3)">100k</text>
<text x="155.8" y="104.8" transform="rotate(-90 155.8 104.8)">R33</text>
<text x="179.7" y="103.7">R34</text>
<text x="179.8" y="106.3">10k</text>
<text x="191.9" y="106.3">100k</text>
<text x="192.4" y="103.7">R35</text>
<text x="201.9" y="105">+12V</text>
<text x="33.9" y="109.5" transform="rotate(-90 33.9 109.5)">VSS</text>
<text x="161.9" y="113.9">LM339DR</text>
<text x="164.4" y="111.4">U7D</text>
<text x="197.4" y="112.6">U8B</text>
<text x="59.7" y="115.2">-12V</text>
<text x="80" y="115.2">-12V</text>
<text x="142.7" y="116.4">GND</text>
<text x="153.3" y="115.5" transform="rotate(-90 153.3 115.5)">100k</text>
<text x="155.8" y="115" transform="rotate(-90 155.8 115)">R36</text>
<text x="161.4" y="119">+</text>
<text x="192.4" y="115.2">CD40106BM96</text>
<text x="210.1" y="116.4">R38</text>
<text x="210.9" y="119">4k</text>
<text x="31" y="124.1">GND</text>
<text x="142.4" y="121.5">100k</text>
<text x="142.8" y="124.1">R37</text>
<text x="35.6" y="127.9">+12V</text>
<text x="227.8" y="129.1">GND</text>
<text x="35.6" y="135.5">C13</text>
<text x="44.5" y="135.5">C14</text>
<text x="53.3" y="135.5">C15</text>
<text x="35.6" y="138">100n</text>
<text x="44.5" y="138">100n</text>
<text x="53.3" y="138">100n</text>
<text x="24.6" y="149.5">GND</text>
<text x="35.6" y="148.2">100n</text>
<text x="35.6" y="145.6">C16</text>
<text x="44.5" y="148.2">100n</text>
<text x="44.5" y="145.6">C17</text>
<text x="35.6" y="155.8">-12V</text>
<text x="30.4" y="177.4">TLE2074IDWR</text>
<text x="34.8" y="174.9">U9C</text>
<text x="57.1" y="177.4">TLE2074IDWR</text>
<text x="61.5" y="174.9">U9D</text>
<text x="31.9" y="182.5">+</text>
<text x="58.5" y="182.5">+</text>
<text x="22.1" y="190.1">GND</text>
<text x="48.8" y="190.1">GND</text>
</g>
<g font-size="1.8" fill="#a90000">
<text x="158" y="29">5</text>
<text x="64.1" y="35.3">2</text>
<text x="158" y="34">4</text>
<text x="170.7" y="31.5">2</text>
<text x="262.8" y="34">5</text>
<text x="274.2" y="34">6</text>
<text x="25.1" y="38.8" transform="rotate(-90 25.1 38.8)">1</text>
<text x="64.1" y="40.4">3</text>
<text x="76.8" y="37.8">1</text>
<text x="25.1" y="43.9" transform="rotate(-90 25.1 43.9)">2</text>
<text x="262.8" y="49.3">9</text>
<text x="274.2" y="49.3">8</text>
<text x="64.1" y="56.9">6</text>
<text x="76.8" y="59.4">7</text>
<text x="158" y="59.4">6</text>
<text x="158" y="54.4">7</text>
<text x="170.7" y="56.9">1</text>
<text x="191.7" y="56.9">1</text>
<text x="203.1" y="56.9">2</text>
<text x="64.1" y="62">5</text>
<text x="262.2" y="64.5">11</text>
<text x="273.6" y="64.5">10</text>
<text x="262.2" y="79.8">13</text>
<text x="273.6" y="79.8">12</text>
<text x="32.8" y="94" transform="rotate(-90 32.8 94)">14</text>
<text x="158.7" y="92.5">11</text>
<text x="171.4" y="95">13</text>
<text x="56.9" y="97.9" transform="rotate(-90 56.9 97.9)">4</text>
<text x="77.2" y="97.9" transform="rotate(-90 77.2 97.9)">3</text>
<text x="158.7" y="97.5">10</text>
<text x="32.8" y="113.7" transform="rotate(-90 32.8 113.7)">7</text>
<text x="56.9" y="109.9" transform="rotate(-90 56.9 109.9)">11</text>
<text x="77.2" y="109.9" transform="rotate(-90 77.2 109.9)">12</text>
<text x="159.3" y="117.9">9</text>
<text x="159.3" y="122.9">8</text>
<text x="171.4" y="120.4">14</text>
<text x="193" y="120.4">3</text>
<text x="204.4" y="120.4">4</text>
<text x="29.2" y="181.4">10</text>
<text x="42.5" y="183.9">8</text>
<text x="55.8" y="181.4">12</text>
<text x="68.5" y="183.9">14</text>
<text x="29.8" y="186.4">9</text>
<text x="55.8" y="186.4">13</text>
</g>
<g font-size="1.8" fill="#939391">
<text x="222" y="52.9">LED</text>
<text x="222.5" y="50.4">D3</text>
<text x="223.8" y="113.9">D4</text>
<text x="223.3" y="116.4">LED</text>
</g>
</svg>
